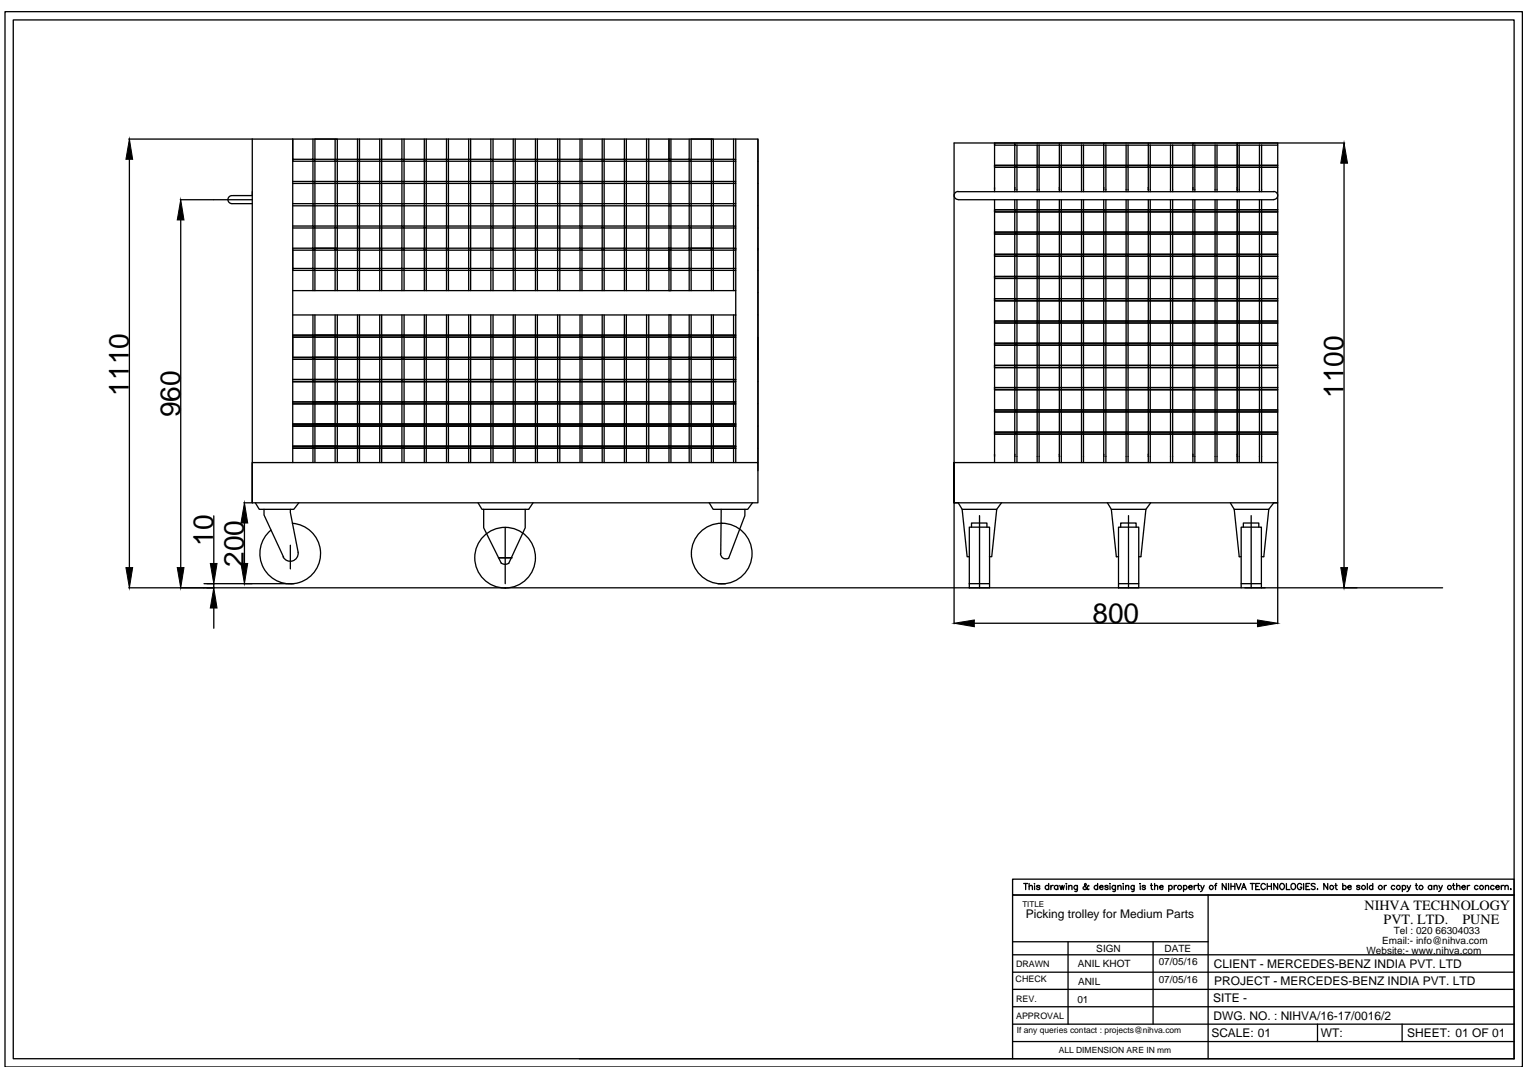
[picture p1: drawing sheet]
<svg xmlns="http://www.w3.org/2000/svg" width="297mm" height="210mm" viewBox="0 0 297 210" stroke-linecap="round" stroke-linejoin="round" font-family="sans-serif">
<!-- layer: 0 -->
<g fill="none" stroke="#000" stroke-width=".25">
<path d="M1 2.3h295.3v205.5h-295.3zM2.6 3.9h292.1v202.2h-292.1zM25.1 27.1h24M25.2 31v79.5M35.1 38.9h6.5M41.6 38.9h7.5M49.1 37.3v.8h-3.9a.78 .78 0 0 0-.8 .8 .78 .78 0 0 0 .7 .8h4M57 31v.4h4.3v-4.3h3.9v4.3h-3.9v4.3h-4.3M60.9 27.1v3.9h-3.9v-3.9v63M65.2 27.1h.5v4.3h-.5v4.3h-3.9v4.4h-4.3M69.6 27.1v3.9h-8.7v4.3h-3.9M70 27.1v4.3h-4.3v4.3h-.5v4.4h-3.9v4.3h-4.3"/>
<path d="M73.9 27.1v4.3h-3.9v4.3h-4.3v4.4h-.5v4.3h-3.9v4.3h-4.3M74.3 27.1v4.3h-.4v4.3h-3.9v4.4h-4.3v4.3h-.5v4.3h-3.9M78.2 27.1v3.9h-8.6v4.3h-8.7v4.4h-3.9M78.7 27.1v4.3h-4.4v4.3h-.4v4.4h-3.9v4.3h-4.3v4.3h-.5M82.6 27.1v4.3h-3.9v4.3h-4.4v4.4h-.4v4.3h-3.9v4.3h-4.3M83 27.1v4.3h-.4v4.3h-3.9v4.4h-4.4v4.3h-.4v4.3h-3.9M86.9 27.1v3.9h-8.7v4.3h-8.6v4.4h-8.7v4.3h-3.9M87.3 27.1v4.3h-4.3v4.3h-.4v4.4h-3.9v4.3h-4.4v4.3h-.4M91.2 27.1v4.3h-3.9v4.3h-4.3v4.4h-.4v4.3h-3.9v4.3h-4.4M91.6 27.1v4.3h-.4v4.3h-3.9v4.4h-4.3v4.3h-.4v4.3h-3.9M95.5 27.1v3.9h-8.6v4.3h-8.7v4.4h-8.6v4.3h-8.7v4.3h-3.9v4h3.9v-4M96 27.1v4.3h-4.4v4.3h-.4v4.4h-3.9v4.3h-4.3v4.3h-.4"/>
<path d="M99.9 27.1v4.3h-3.9v4.3h-4.4v4.4h-.4v4.3h-3.9v4.3h-4.3M100.3 27.1v4.3h-.4v4.3h-3.9v4.4h-4.4v4.3h-.4v4.3h-3.9M104.2 27.1v3.9h-8.7v4.3h-8.6v4.4h-8.7v4.3h-8.6v4.3h-4.4M104.6 27.1v4.3h-4.3v4.3h-.4v4.4h-3.9v4.3h-4.4v4.3h-.4M108.5 27.1v4.3h-3.9v4.3h-4.3v4.4h-.4v4.3h-3.9v4.3h-4.4M109 27.1v4.3h-.5v4.3h-3.9v4.4h-4.3v4.3h-.4v4.3h-3.9M112.9 27.1v3.9h-8.7v4.3h-8.7v4.4h-8.6v4.3h-8.7v4.3h-4.3M113.3 27.1v4.3h-4.3v4.3h-.5v4.4h-3.9v4.3h-4.3v4.3h-.4M117.2 27.1v4.3h-3.9v4.3h-4.3v4.4h-.5v4.3h-3.9v4.3h-4.3M117.6 27.1v4.3h-.4v4.3h-3.9v4.4h-4.3v4.3h-.5v4.3h-3.9M121.5 27.1v3.9h-8.6v4.3h-8.7v4.4h-8.7v4.3h-8.6v4.3h-4.3M121.9 27.1v4.3h-4.3v4.3h-.4v4.4h-3.9v4.3h-4.3v4.3h-.5"/>
<path d="M125.9 27.1v4.3h-4v4.3h-4.3v4.4h-.4v4.3h-3.9v4.3h-4.3M126.3 27.1v4.3h-.4v4.3h-4v4.4h-4.3v4.3h-.4v4.3h-3.9M130.2 35.7v4h-8.7v4.3h-8.6v4.3h-4.4M130.2 31v.4h4.3v-4.3h4v4.3h-4v4.3h-4.3M130.6 27.1v4.3h-4.3v4.3h-.4v4.4h-4v4.3h-4.3v4.3h-.4M130.6 31h-.4v4.3h-8.7v4.4h-8.6v4.3h-8.7v4.3h-4.3M130.6 31.4v4.3h-4.3v4.4h-.4v4.3h-4v4.3h-4.3M130.6 35.3h-.4v.4M130.6 35.7v4.4h-4.3v4.3h-.4v4.3h-4M130.6 39.7h-.4v.4M134.2 27.1v3.9h-4v-3.9v3.9h-8.7v4.3h-8.6v4.4h-8.7v4.3h-8.7v4.3h-4.3M138.5 27.1h.4v4.3h-.4v4.3h-4v4.4h-4.3"/>
<path d="M142.8 27.1v3.9h-8.6v4.3h-4M143.2 31.4v4.3h-4.3v4.4h-.4v4.3h-4v4.3h-4.3v-.4h.4v4.3h-4.3v4h-.4M143.2 27.1v4.3h-4.3v4.3h-.4v4.4h-4v4.3h-4.3M143.2 31h-.4v4.3h-8.6v4.4h-4M143.2 35.3h-.4v4.4h-8.6v4.3h-4M143.2 35.7v4.4h-4.3v4.3h-.4v4.3h-4M143.2 39.7h-.4v4.3h-8.6v4.3h-4M147.5 27.1v42.9M186.5 37.3a.78 .78 0 0 0-.8 .8 .78 .78 0 0 0 .8 .7M186.5 37.3h61.4M186.5 38.9h61.4M193.6 27.8v9.5"/>
<path d="M193.6 38.9v51.2M197.5 27.8h8.7M197.5 32.6v-.4h-3.9v.4h4.4M197.5 38.9v1.9h-3.9M197.5 32.2h4.4M197.5 32.6v4.7M198 28.3h-4.4v-.5h3.9v4.4h-3.9M198 28.3v4.3h-4.4M198 32.2h-.5v.4M198 38.9v2.4h-4.4M198 28.3h50.7M198 32.6h50.7"/>
<path d="M198 32.6v4.7M201.9 28.3v4.3h-3.9M201.9 32.2h4.3M201.9 38.9v2.4h-3.9M202.3 28.3v4.3h-.4v4.7M202.3 38.9v2.4h-.4v4.3h-3.9M206.2 38.9v1.9h-4.3M206.6 28.3v4.3h-4.3v4.7M206.6 38.9v2.4h-4.3v4.3h-.4v4.3h-3.9M210.5 32.2h-4.3v5.1M210.5 28.3v4.3h-3.9v4.7M210.5 32.2h4.3"/>
<path d="M210.5 38.9v2.4h-3.9v4.3h-4.3v4.3h-.4v4.3h-3.9M210.9 28.3v4.3h-.4v4.7M210.9 38.9v2.4h-.4v4.3h-3.9v4.3h-4.3v4.3h-.4v4.4h-3.9M214.8 27.8h-8.6v4.4h-4.3M214.8 38.9v1.9h-4.3M215.3 28.3v4.3h-4.4v4.7M215.3 38.9v2.4h-4.4v4.3h-.4v4.3h-3.9v4.3h-4.3v4.4h-.4v4.3h-3.9M219.2 32.2h-4.4v5.1M219.2 28.3v4.3h-3.9v4.7M219.2 32.2h4.3M219.2 38.9v2.4h-3.9v4.3h-4.4v4.3h-.4v4.3h-3.9v4.4h-4.3v4.3h-.4v4.3h-3.9M219.6 28.3v4.3h-.4v4.7"/>
<path d="M219.6 38.9v2.4h-.4v4.3h-3.9v4.3h-4.4v4.3h-.4v4.4h-3.9v4.3h-4.3v4.3h-.4v4.4h-3.9M223.5 27.8h-8.7v4.4h-4.3M223.5 38.9v1.9h-4.3M223.9 28.3v4.3h-4.3v4.7M223.9 38.9v2.4h-4.3v4.3h-.4v4.3h-3.9v4.3h-4.4v4.4h-.4v4.3h-3.9v4.3h-4.3v4.4h-.4v4.3h-3.9M227.8 32.2h4.4v-4.4h8.6v9.5M227.8 32.2h-4.3v5.1M227.8 28.3v4.3h-3.9v4.7M227.8 32.2h4.4M227.8 38.9v2.4h-3.9v4.3h-4.3v4.3h-.4v4.3h-3.9v4.4h-4.4v4.3h-.4v4.3h-3.9v4.4h-4.3v4.3h-.4v4.3h-3.9M228.3 28.3v4.3h-.5v4.7M228.3 38.9v2.4h-.5v4.3h-3.9v4.3h-4.3v4.3h-.4v4.4h-3.9v4.3h-4.4v4.3h-.4v4.4h-3.9v4.3h-4.3v4.3h-.4v4.3h-3.9"/>
<path d="M232.2 27.8h-8.7v4.4h-4.3M232.2 38.9v1.9h-4.4M232.6 28.3v4.3h-4.3v4.7M232.6 38.9v2.4h-4.3v4.3h-.5v4.3h-3.9v4.3h-4.3v4.4h-.4v4.3h-3.9v4.3h-4.4v4.4h-.4v4.3h-3.9v4.3h-4.3v4.3h-.4v5.6M236.5 32.2h-4.3v5.1M236.5 28.3v4.3h-3.9v4.7M236.5 32.2h4.3M236.5 38.9v2.4h-3.9v4.3h-4.3v4.3h-.5v4.3h-3.9v4.4h-4.3v4.3h-.4v4.3h-3.9v4.4h-4.4v4.3h-.4v4.3h-3.9v4.3h-4.3v5.6M236.9 28.3v4.3h-.4v4.7M236.9 38.9v2.4h-.4v4.3h-3.9v4.3h-4.3v4.3h-.5v4.4h-3.9v4.3h-4.3v4.3h-.4v4.4h-3.9v4.3h-4.4v4.3h-.4v4.3h-3.9v5.6M241.2 28.3v4.3h-4.3v4.7M241.2 38.9v2.4h-4.3v4.3h-.4v4.3h-3.9v4.3h-4.3v4.4h-.5v4.3h-3.9v4.3h-4.3v4.4h-.4v4.3h-3.9v4.3h-4.4v4.3h-.4v5.6"/>
<path d="M245.2 28.3v4.3h-4v4.7M245.2 38.9v2.4h-4v4.3h-4.3v4.3h-.4v4.3h-3.9v4.4h-4.3v4.3h-.5v4.3h-3.9v4.4h-4.3v4.3h-.4v4.3h-3.9v4.3h-4.4v5.6M245.6 28.3v4.3h-.4v4.7M245.6 38.9v2.4h-.4v4.3h-4v4.3h-4.3v4.3h-.4v4.4h-3.9v4.3h-4.3v4.3h-.5v4.4h-3.9v4.3h-4.3v4.3h-.4v4.3h-3.9v5.6M245.6 32.6v4.7M247.9 37.3a.78 .78 0 0 1 .8 .8 .78 .78 0 0 1-.8 .7M248.7 27.8h-7.9v4.4h-4.3M248.7 32.2h-7.9v.4M248.8 27.8h12.9M261.6 31.8v78.7M35.2 42.8v67.7M61.3 48.3h-.4v.4"/>
<path d="M61.3 48.3v4.3h-4.3v-.3M61.3 48.3h3.9v4.3h-3.9v4h-.4M61.3 48.3h3.9M65.2 48.3h.5v4.3h-.5v4h-3.9M69.6 48.3v4h-8.7v4.3h-3.9M70 48.3h-.4v.4M70 48.3v4.3h-4.3v4h-.5M70 48.3h3.9M73.9 48.3v4.3h-3.9v4h-.4M74.3 48.3v4.3h-.4v4h-3.9M78.2 48.3v4h-8.6v4.3h-3.9M78.7 48.3h-.5v.4"/>
<path d="M78.7 48.3v4.3h-4.4v4h-.4M78.7 48.3h3.9M82.6 48.3v4.3h-3.9v4h-.5M83 48.3v4.3h-.4v4h-3.9M86.9 48.3v4h-8.7v4.3h-3.9M87.3 48.3h-.4v.4M87.3 48.3v4.3h-4.3v4h-.4M87.3 48.3h3.9M91.2 48.3v4.3h-3.9v4h-.4M91.6 48.3v4.3h-.4v4h-3.9M95.5 48.3v4h-8.6v4.3h-3.9M96 48.3h-.5v.4"/>
<path d="M96 48.3v4.3h-4.4v4h-.4M96 48.3h3.9M99.9 48.3v4.3h-3.9v4h-.5M100.3 48.3v4.3h-.4v4h-3.9M104.2 48.3v4h-8.7v4.3h-3.9M104.6 48.3h-.4v.4M104.6 48.3v4.3h-4.3v4h-.4M104.6 48.3h3.9M108.5 48.3v4.3h-3.9v4h-.4M109 48.3v4.3h-.5v4h-3.9M112.9 48.3v4h-8.7v4.3h-3.9M113.3 48.3h-.4v.4"/>
<path d="M113.3 48.3v4.3h-4.3v4h-.5M113.3 48.3h3.9M117.2 48.3v4.3h-3.9v4h-.4M117.6 48.3v4.3h-.4v4h-3.9M121.5 48.3v4h-8.6v4.3h-3.9M121.9 48.3h-.4v.4M121.9 48.3v4.3h-4.3v4h-.4M121.9 48.3h4M125.9 48.3v4.3h-4v4h-.4M126.3 48.3v4.3h-.4v4h-4M130.2 40.1v3.9h-8.7v4.3h-4.3M130.2 44.4v3.9h-4.3"/>
<path d="M130.2 48.3v4h-8.7v4.3h-3.9M130.2 48.3v4h4v-4M130.6 40.1v4.3h-4.3v4.3h-.4M130.6 44h-.4v.4M130.6 44.4v4.3h-4.3M130.6 52.3h-.4v4.3h-3.9M134.5 48.3h-.3v.4M134.5 48.3v4.3h-4.3v-.3M134.5 48.3h4v4.3h-4v4h-.3M134.5 48.3h4M138.5 48.3h.4v4.3h-.4v4h-4M142.8 48.3v4h-8.6v4.3h-4h.4v-4"/>
<path d="M142.8 48.7v-.4h.4v4.3h-4.3v4h-.4M143.2 40.1v4.3h-4.3v4.3h-.4M143.2 44h-.4v4.3h-4.3M143.2 44.4v4.3h-4.3M143.2 52.3h-.4v4.3h-3.9M143.2 52.6v4h-.4M143.2 56.6v4.7M197.5 41.3v-.5h-3.9v.5h4.4M197.5 41.3v3.9h-3.9M197.5 45.6v-.4h-3.9v.4h4.4M197.5 45.6v3.9h-3.9M197.5 49.9v-.4h-3.9v.4h4.4"/>
<path d="M197.5 49.9v3.9h-3.9M197.5 54.2v-.4h-3.9v.4h4.4M197.5 54.2v4h-3.9M197.5 58.6v-.4h-3.9v.4h4.4M197.5 58.6v3.9h-3.9M197.5 40.8h4.4M197.5 45.2h4.4M197.5 49.5h4.4M197.5 53.8h4.4M197.5 58.2h4.4M198 40.8h-.5v.5M198 41.3v4.3h-4.4"/>
<path d="M198 45.2h-.5v.4M198 45.6v4.3h-4.4M198 49.5h-.5v.4M198 49.9v4.3h-4.4M198 53.8h-.5v.4M198 54.2v4.4h-4.4M198 58.2h-.5v.4M198 58.6v4.3h-4.4M198 41.3h50.7M198 45.6h50.7M198 49.9h50.7M198 54.2h50.7"/>
<path d="M198 58.6h50.7M201.9 40.8h4.3M201.9 45.2h4.3M201.9 49.5h4.3M201.9 53.8h4.3M201.9 58.2h4.3M210.5 40.8h-4.3v4.4h-4.3M210.5 40.8h4.3M210.5 45.2h-4.3v4.3h-4.3M210.5 45.2h4.3M210.5 49.5h-4.3v4.3h-4.3M210.5 49.5h4.3"/>
<path d="M210.5 53.8h-4.3v4.4h-4.3M210.5 53.8h4.3M210.5 58.2h-4.3v4.3h-4.3M210.5 58.2h4.3M219.2 40.8h-4.4v4.4h-4.3M219.2 40.8h4.3M219.2 45.2h-4.4v4.3h-4.3M219.2 45.2h4.3M219.2 49.5h-4.4v4.3h-4.3M219.2 49.5h4.3M219.2 53.8h-4.4v4.4h-4.3M219.2 53.8h4.3"/>
<path d="M219.2 58.2h-4.4v4.3h-4.3M219.2 58.2h4.3M227.8 40.8h-4.3v4.4h-4.3M227.8 40.8h4.4M227.8 45.2h-4.3v4.3h-4.3M227.8 45.2h4.4M227.8 49.5h-4.3v4.3h-4.3M227.8 49.5h4.4M227.8 53.8h-4.3v4.4h-4.3M227.8 53.8h4.4M227.8 58.2h-4.3v4.3h-4.3M227.8 58.2h4.4"/>
<path d="M236.5 40.8h-4.3v4.4h-4.4M236.5 40.8h4.3v-1.9v51.2M236.5 40.8h4.3M236.5 45.2h-4.3v4.3h-4.4M236.5 45.2h4.3M236.5 49.5h-4.3v4.3h-4.4M236.5 49.5h4.3M236.5 53.8h-4.3v4.4h-4.4M236.5 53.8h4.3M236.5 58.2h-4.3v4.3h-4.4M236.5 58.2h4.3M245.6 41.3v4.3h-.4v4.3h-4v4.3h-4.3v4.4h-.4v4.3h-3.9v4.3h-4.3v4.4h-.5v4.3h-3.9v4.3h-4.3v4.3h-.4v5.6"/>
<path d="M245.6 45.6v4.3h-.4v4.3h-4v4.4h-4.3v4.3h-.4v4.3h-3.9v4.4h-4.3v4.3h-.5v4.3h-3.9v4.3h-4.3v5.6M245.6 49.9v4.3h-.4v4.4h-4v4.3h-4.3v4.3h-.4v4.4h-3.9v4.3h-4.3v4.3h-.5v4.3h-3.9v5.6M245.6 54.2v4.4h-.4v4.3h-4v4.3h-4.3v4.4h-.4v4.3h-3.9v4.3h-4.3v4.3h-.5v5.6M245.6 58.6v4.3h-.4v4.3h-4v4.4h-4.3v4.3h-.4v4.3h-3.9v4.3h-4.3v5.6M248.7 40.8h-7.9v4.4h-4.3M248.7 45.2h-7.9v4.3h-4.3M248.7 49.5h-7.9v4.3h-4.3M248.7 53.8h-7.9v4.4h-4.3M248.7 58.2h-7.9v4.3h-4.3M57 61.3h73.6v4.3h-4.3v4.4h-.4v4.3h-4v4.3h-4.3v4.4h-.4v4.3h-3.9v2.8M57 65.3v4.3M57 65.3h3.9"/>
<path d="M57 69.6h3.9M60.9 61.3v4h-3.9M61.3 61.3v4.3h-4.3h86.2v4.4h-4.3v4.3h-.4v4.3h-4v4.4h-4.3M61.3 65.3h-.4v4.3h-3.9M61.3 65.3h4.4M61.3 69.6h-.4v4.3h-3.9h3.9M61.3 69.6h4.4M61.3 73.9h-.4v4.4h-3.9h3.9M61.3 73.9h4.4M61.3 78.3h-.4v4.3h-3.9h3.9M61.3 78.3h4.4M61.3 65.3h3.9"/>
<path d="M61.3 69.6h3.9M61.3 73.9h3.9M61.3 78.3h3.9M65.2 61.3v4.3h-3.9v4.4h-4.3h86.2v4.3h-4.3v4.3h-.4v4.4h-4v4.3h-4.3M65.2 65.3h4.4M65.2 69.6h4.4M65.2 73.9h4.4M65.2 78.3h4.4M65.7 61.3v4.3h-.5v4.4h-3.9v4.3h-4.3h86.2v4.3h-4.3v4.4h-.4v4.3h-4v2.8M69.6 61.3v4h-4.4M70 61.3v4.3h-4.3v4.4h-.5v4.3h-3.9v4.3h-4.3h86.2v4.4h-4.3v4.3h-.4v2.8M73.9 65.3h-4.3v4.3h-4.4"/>
<path d="M73.9 61.3v4.3h-3.9v4.4h-4.3v4.3h-.5v4.3h-3.9v4.4h-4.3h86.2v4.3h-4.3v2.8M73.9 65.3h4.3M73.9 69.6h-4.3v4.3h-4.4M73.9 69.6h4.3M73.9 73.9h-4.3v4.4h-4.4M73.9 73.9h4.3M73.9 78.3h-4.3v4.3h-4.4M73.9 78.3h4.3M74.3 61.3v4.3h-.4v4.4h-3.9v4.3h-4.3v4.3h-.5v4.4h-3.9v4.3h-4.3h86.2v2.8M78.2 61.3v4h-4.3M78.7 61.3v4.3h-4.4v4.4h-.4v4.3h-3.9v4.3h-4.3v4.4h-.5v4.3h-3.9v2.8M82.6 65.3h-4.4v4.3h-4.3"/>
<path d="M82.6 61.3v4.3h-3.9v4.4h-4.4v4.3h-.4v4.3h-3.9v4.4h-4.3v4.3h-.5v2.8M82.6 65.3h4.3M82.6 69.6h-4.4v4.3h-4.3M82.6 69.6h4.3M82.6 73.9h-4.4v4.4h-4.3M82.6 73.9h4.3M82.6 78.3h-4.4v4.3h-4.3M82.6 78.3h4.3M83 61.3v4.3h-.4v4.4h-3.9v4.3h-4.4v4.3h-.4v4.4h-3.9v4.3h-4.3v2.8M86.9 61.3v4h-4.3M87.3 61.3v4.3h-4.3v4.4h-.4v4.3h-3.9v4.3h-4.4v4.4h-.4v4.3h-3.9v2.8M91.2 65.3h-4.3v4.3h-4.3"/>
<path d="M91.2 61.3v4.3h-3.9v4.4h-4.3v4.3h-.4v4.3h-3.9v4.4h-4.4v4.3h-.4v2.8M91.2 65.3h4.3M91.2 69.6h-4.3v4.3h-4.3M91.2 69.6h4.3M91.2 73.9h-4.3v4.4h-4.3M91.2 73.9h4.3M91.2 78.3h-4.3v4.3h-4.3M91.2 78.3h4.3M91.6 61.3v4.3h-.4v4.4h-3.9v4.3h-4.3v4.3h-.4v4.4h-3.9v4.3h-4.4v2.8M95.5 61.3v4h-4.3M96 61.3v4.3h-4.4v4.4h-.4v4.3h-3.9v4.3h-4.3v4.4h-.4v4.3h-3.9v2.8M99.9 65.3h-4.4v4.3h-4.3"/>
<path d="M99.9 61.3v4.3h-3.9v4.4h-4.4v4.3h-.4v4.3h-3.9v4.4h-4.3v4.3h-.4v2.8M99.9 65.3h4.3M99.9 69.6h-4.4v4.3h-4.3M99.9 69.6h4.3M99.9 73.9h-4.4v4.4h-4.3M99.9 73.9h4.3M99.9 78.3h-4.4v4.3h-4.3M99.9 78.3h4.3M100.3 61.3v4.3h-.4v4.4h-3.9v4.3h-4.4v4.3h-.4v4.4h-3.9v4.3h-4.3v2.8M104.2 61.3v4h-4.3M104.6 61.3v4.3h-4.3v4.4h-.4v4.3h-3.9v4.3h-4.4v4.4h-.4v4.3h-3.9v2.8M108.5 65.3h-4.3v4.3h-4.3"/>
<path d="M108.5 61.3v4.3h-3.9v4.4h-4.3v4.3h-.4v4.3h-3.9v4.4h-4.4v4.3h-.4v2.8M108.5 65.3h4.4M108.5 69.6h-4.3v4.3h-4.3M108.5 69.6h4.4M108.5 73.9h-4.3v4.4h-4.3M108.5 73.9h4.4M108.5 78.3h-4.3v4.3h-4.3M108.5 78.3h4.4M109 61.3v4.3h-.5v4.4h-3.9v4.3h-4.3v4.3h-.4v4.4h-3.9v4.3h-4.4v2.8M112.9 61.3v4h-4.4M113.3 61.3v4.3h-4.3v4.4h-.5v4.3h-3.9v4.3h-4.3v4.4h-.4v4.3h-3.9v2.8M117.2 65.3h-4.3v4.3h-4.4"/>
<path d="M117.2 61.3v4.3h-3.9v4.4h-4.3v4.3h-.5v4.3h-3.9v4.4h-4.3v4.3h-.4v2.8M117.2 65.3h4.3M117.2 69.6h-4.3v4.3h-4.4M117.2 69.6h4.3M117.2 73.9h-4.3v4.4h-4.4M117.2 73.9h4.3M117.2 78.3h-4.3v4.3h-4.4M117.2 78.3h4.3M117.6 61.3v4.3h-.4v4.4h-3.9v4.3h-4.3v4.3h-.5v4.4h-3.9v4.3h-4.3v2.8M121.5 61.3v4h-4.3M121.9 61.3v4.3h-4.3v4.4h-.4v4.3h-3.9v4.3h-4.3v4.4h-.5v4.3h-3.9v2.8M125.9 65.3h-4.4v4.3h-4.3"/>
<path d="M125.9 61.3v4.3h-4v4.4h-4.3v4.3h-.4v4.3h-3.9v4.4h-4.3v4.3h-.5v2.8M125.9 65.3h4.3M125.9 69.6h-4.4v4.3h-4.3M125.9 69.6h4.3M125.9 73.9h-4.4v4.4h-4.3M125.9 73.9h4.3M125.9 78.3h-4.4v4.3h-4.3M125.9 78.3h4.3M126.3 61.3v4.3h-.4v4.4h-4v4.3h-4.3v4.3h-.4v4.4h-3.9v4.3h-4.3v2.8M130.2 65.6v4h-4.3M130.2 70v3.9h-4.3M130.2 74.3v4h-4.3"/>
<path d="M130.2 78.6v4h-4.3M130.2 65.3h4M130.2 69.6h4M130.2 73.9h4M130.2 78.3h4M130.6 65.3h-.4v.3M130.6 65.6v4.4h-4.3v4.3h-.4v4.3h-4v4.4h-4.3v4.3h-.4v2.8M130.6 69.6h-.4v.4M130.6 70v4.3h-4.3v4.3h-.4v4.4h-4v4.3h-4.3v2.8M130.6 73.9h-.4v.4M130.6 74.3v4.3h-4.3v4.4h-.4v4.3h-4v2.8M130.6 78.3h-.4v.3"/>
<path d="M130.6 78.6v4.4h-4.3v4.3h-.4v2.8M134.2 61.3v4h-4M134.5 61.3v4.3h-4.3M138.5 65.3h-4.3v4.3h-4M138.5 61.3v4.3h-4v4.4h-4.3M138.5 65.3h4.3M138.5 69.6h-4.3v4.3h-4M138.5 69.6h4.3M138.5 73.9h-4.3v4.4h-4M138.5 73.9h4.3M138.5 78.3h-4.3v4.3h-4M138.5 78.3h4.3"/>
<path d="M138.9 61.3v4.3h-.4v4.4h-4v4.3h-4.3M142.8 61.3v4h-4.3M143.2 61.3h-13v4h-4.3M143.2 61.3v4.3h-4.3v4.4h-.4v4.3h-4v4.3h-4.3M143.2 65.3h-.4v4.3h-4.3M143.2 69.6h-.4v4.3h-4.3M143.2 73.9h-.4v4.4h-4.3M143.2 78.3h-.4v4.3h-4.3M147.5 65.6v26M197.5 62.9v-.4h-3.9v.4h4.4M197.5 62.9v3.9h-3.9M197.5 67.2v-.4h-3.9v.4h4.4"/>
<path d="M197.5 67.2v3.9h-3.9M197.5 71.6v-.5h-3.9v.5h4.4M197.5 71.6v3.9h-3.9M197.5 75.9v-.4h-3.9v.4h4.4M197.5 75.9v3.9h-3.9M197.5 62.5h4.4M197.5 66.8h4.4M197.5 71.1h4.4M197.5 75.5h4.4M197.5 79.8h4.4M198 62.5h-.5v.4M198 62.9v4.3h-4.4"/>
<path d="M198 66.8h-.5v.4M198 67.2v4.4h-4.4M198 71.1h-.5v.5M198 71.6v4.3h-4.4M198 75.5h-.5v.4M198 75.9v4.3h-4.4M198 79.8h-.5v.4M198 62.9h50.7M198 67.2h50.7M198 71.6h50.7M198 75.9h50.7M201.9 62.5h4.3"/>
<path d="M201.9 66.8h4.3M201.9 71.1h4.3M201.9 75.5h4.3M201.9 79.8h4.3M210.5 62.5h-4.3v4.3h-4.3M210.5 62.5h4.3M210.5 66.8h-4.3v4.3h-4.3M210.5 66.8h4.3M210.5 71.1h-4.3v4.4h-4.3M210.5 71.1h4.3M210.5 75.5h-4.3v4.3h-4.3M210.5 75.5h4.3"/>
<path d="M210.5 79.8h-4.3v4.3h-4.3M210.5 79.8h4.3M219.2 62.5h-4.4v4.3h-4.3M219.2 62.5h4.3M219.2 66.8h-4.4v4.3h-4.3M219.2 66.8h4.3M219.2 71.1h-4.4v4.4h-4.3M219.2 71.1h4.3M219.2 75.5h-4.4v4.3h-4.3M219.2 75.5h4.3M219.2 79.8h-4.4v4.3h-4.3M219.2 79.8h4.3"/>
<path d="M227.8 62.5h-4.3v4.3h-4.3M227.8 62.5h4.4M227.8 66.8h-4.3v4.3h-4.3M227.8 66.8h4.4M227.8 71.1h-4.3v4.4h-4.3M227.8 71.1h4.4M227.8 75.5h-4.3v4.3h-4.3M227.8 75.5h4.4M227.8 79.8h-4.3v4.3h-4.3M227.8 79.8h4.4M236.5 62.5h-4.3v4.3h-4.4M236.5 62.5h4.3"/>
<path d="M236.5 66.8h-4.3v4.3h-4.4M236.5 66.8h4.3M236.5 71.1h-4.3v4.4h-4.4M236.5 71.1h4.3M236.5 75.5h-4.3v4.3h-4.4M236.5 75.5h4.3M236.5 79.8h-4.3v4.3h-4.4M236.5 79.8h4.3M245.6 62.9v4.3h-.4v4.4h-4v4.3h-4.3v4.3h-.4v4.3h-3.9v5.6M245.6 67.2v4.4h-.4v4.3h-4v4.3h-4.3v4.3h-.4v5.6M245.6 71.6v4.3h-.4v4.3h-4v4.3h-4.3v5.6M245.6 75.9v4.3h-.4v4.3h-4v5.6"/>
<path d="M248.7 62.5h-7.9v4.3h-4.3M248.7 66.8h-7.9v4.3h-4.3M248.7 71.1h-7.9v4.4h-4.3M248.7 75.5h-7.9v4.3h-4.3M248.7 79.8h-7.9v4.3h-4.3M47.5 97.9h1.6M49.7 97.9l.8 1.3h6.7l1-1.3M51.4 99.2v1.1l3.8 8.2M56.5 99.2v.6l1.5 7.8M61.3 82.6h-.4v4.3h-3.9h3.9M61.3 82.6h4.4M61.3 86.9h-.4v3.2"/>
<path d="M61.3 86.9h4.4M61.3 82.6h3.9M61.3 86.9h3.9M65.2 82.6h4.4M65.2 86.9h4.4M73.9 82.6h-4.3v4.3h-4.4M73.9 82.6h4.3M73.9 86.9h-4.3v3.2M73.9 86.9h4.3M82.6 82.6h-4.4v4.3h-4.3M82.6 82.6h4.3M82.6 86.9h-4.4v3.2"/>
<path d="M82.6 86.9h4.3M91.2 82.6h-4.3v4.3h-4.3M91.2 82.6h4.3M91.2 86.9h-4.3v3.2M91.2 86.9h4.3M93 97.9l.8 1.3h9.1l.9-1.3M94.1 99.2v3.6l3.5 6.9M99.9 82.6h-4.4v4.3h-4.3M99.9 82.6h4.3M99.9 86.9h-4.4v3.2M99.9 86.9h4.3M102.2 99.2v3.6l-3.2 6.9"/>
<path d="M108.5 82.6h-4.3v4.3h-4.3M108.5 82.6h4.4M108.5 86.9h-4.3v3.2M108.5 86.9h4.4M117.2 82.6h-4.3v4.3h-4.4M117.2 82.6h4.3M117.2 86.9h-4.3v3.2M117.2 86.9h4.3M125.9 82.6h-4.4v4.3h-4.3M125.9 82.6h4.3M125.9 86.9h-4.4v3.2M125.9 86.9h4.3"/>
<path d="M130.2 83v3.9h-4.3M130.2 82.6h4M130.2 86.9h4M130.2 87.3v2.8M130.6 82.6h-.4v.4M130.6 83v4.3h-4.3v2.8M130.6 86.9h-.4v.4M130.6 87.3v2.8M138 97.9l.8 1.3h6.7l1-1.3M138.5 82.6h-4.3v4.3h-4M138.5 82.6h4.3M138.5 86.9h-4.3v3.2"/>
<path d="M138.5 86.9h4.3M140.4 99.2l-.1 8.6M143.2 82.6h-.4v4.3h-4.3M143.2 86.9h-.4v3.2M145 99.2v1.2l-3.2 8.3M147.5 90.1v-63h-98.4v70.8h98.4v-7.8h-98.4v7.8M185.7 98v23.4M187.3 99.2h6.7l-1 9.2h-.4M194.9 97.9l-.9 1.3M197.5 80.2v-.4h-3.9v.4h4.4M197.5 80.2v3.9h-3.9M197.5 84.5v-.4h-3.9v.4h4.4"/>
<path d="M197.5 84.5v5.6M197.5 84.1h4.4M198 80.2v4.3h-4.4M198 84.1h-.5v.4M198 84.5v5.6M198 80.2h50.7M198 84.5h50.7M201.9 84.1h4.3M210.5 84.1h-4.3v6M210.5 84.1h4.3M215.6 97.9l.7 1.3M219.2 84.1h-4.4v6"/>
<path d="M219.2 84.1h4.3M224 97.9l-.9 1.3M227.8 84.1h-4.3v6M227.8 84.1h4.4M236.5 84.1h-4.3v6M236.5 84.1h4.3M239.5 97.9l.7 1.3M245.6 80.2v4.3h-.4v5.6M245.6 84.5v5.6M248.7 90.1v-62.3h-63v70.1v-7.8h63v7.8h-63h.8l.8 1.3 1 9.2h.4M248.7 84.1h-7.9v.4M248.7 97.9h-.8l-.9 1.3"/>
<path d="M248.7 98v23.4M25.1 114.5h255.7M39.7 113.7h17.5M41.6 100.4v9.3M41.6 113.7v.8M41.6 118.4v3.9M47.6 101.8v7.9M56.5 106.2v4.6M56.9 101.9a5.9 5.9 0 0 1 5.2 7.9 5.9 5.9 0 0 1-9 2.8 5.9 5.9 0 0 1-.4-9.4M58 107.6a1.55 1.55 0 0 1-1.1 1.6 1.55 1.55 0 0 1-1.8-.8M97 108.6h2.7M97.6 109.6a1.29 1.29 0 0 0 1.4 .1"/>
<path d="M98.3 102.7v11M98.3 114.5h.1M139.8 113.7h1.4M140.3 107.8a1.04 1.04 0 0 0 1.5 .9M188.6 113.7h4M188.7 114.5v-11.9h3.9v11.9M189.1 102.6v-.8h3v.8M190.7 100.4v14.1M217.7 102.6h4v11.9h-4zM217.7 108.4h-.4l-1-9.2h6.8l-1 9.2h-.4M217.7 113.7h4M218.1 102.6v-.8h3v.8"/>
<path d="M219.7 100.4v14.1M241.6 114.5v-11.9h3.9v11.9M241.6 108.4h-.4l-1-9.2h6.8l-1 9.2h-.5M241.6 113.7h3.9M242 102.6v-.8h3v.8M243.5 100.4v14.1M189.7 121.4h55.1M199.3 172h.7M199.6 172v1.2M200.3 172.6l.3-.2 .3 .1 .1 .7M200.3 172v1.2M201.3 172.1h.1"/>
<path d="M201.4 172.5v.7M202.4 172.6l-.2-.2-.4 .1v.2l.4 .1 .2 .2-.2 .2-.4-.2M204.1 172.6a.38 .38 0 0 0-.5-.1 .38 .38 0 0 0 0 .6 .38 .38 0 0 0 .5-.1M204.1 172v1.2M204.6 172.4v.8M205 172.4l-.3 .1-.1 .2M205.9 172.6a.38 .38 0 0 0-.5-.1 .38 .38 0 0 0 0 .6 .38 .38 0 0 0 .5-.1M205.9 172.4v.8M206.3 172.4l.2 .8 .3-.8 .2 .8 .2-.8M207.5 172.1h.1zM207.6 172.5v.7M208 172.6l.3-.2 .3 .1 .1 .7"/>
<path d="M208 172.4v.8M209.7 172.4v1.1l-.5 .1M209.7 172.6a.38 .38 0 0 0-.5-.1 .38 .38 0 0 0 0 .6 .38 .38 0 0 0 .5-.1M212 172.5h-.2a.63 .63 0 0 1-.9 .6v-.4l.6-.4-.2-.3-.2 .2 .1 .3 .3 .5 .3 .2 .2-.1M213.7 172.6a.38 .38 0 0 0-.6-.1 .38 .38 0 0 0 0 .6 .38 .38 0 0 0 .6-.1M213.7 172v1.2M214 172.7h.7a.34 .34 0 0 0-.3-.3 .34 .34 0 0 0-.4 .3l.3 .5 .4-.2M215.7 172.6l-.2-.2-.4 .1v.2l.4 .1 .2 .2-.2 .2-.4-.2M216 172.1h.1M216.1 172.5v.7M217.1 172.4v1.1l-.5 .1M217.1 172.6a.38 .38 0 0 0-.5-.1 .38 .38 0 0 0 0 .6 .38 .38 0 0 0 .5-.1"/>
<path d="M217.6 172.6l.3-.2 .2 .1 .1 .7M217.6 172.4v.8M218.6 172.1h.1M218.7 172.5v.7M219.1 172.6l.3-.2 .3 .1v.7M219.1 172.4v.8M220.8 172.4l-.1 1.1-.4 .1M220.8 172.6a.36 .36 0 0 0-.6-.1 .36 .36 0 0 0 0 .6 .36 .36 0 0 0 .6-.1M221.9 172.1h.1zM222 172.5v.7M223 172.6l-.3-.2-.3 .1v.2l.4 .1 .2 .2-.3 .2-.4-.2M223.9 172.4h.4"/>
<path d="M224.1 172v1l.1 .1 .2 .1M224.7 172.6l.3-.2 .3 .1v.7M224.7 172v1.2M225.7 172.7h.7a.34 .34 0 0 0-.3-.3 .34 .34 0 0 0-.4 .3l.3 .5 .4-.2M227.5 172.6a.38 .38 0 0 1 .6-.1 .38 .38 0 0 1 0 .6 .38 .38 0 0 1-.6-.1M227.5 172.4v1.2M228.6 172.4v.8M229 172.4l-.3 .1-.1 .2M230.4 172.6a.38 .38 0 0 1 .5-.1 .38 .38 0 0 1 0 .6 .38 .38 0 0 1-.5-.1M230.4 172.4v1.2M231.4 172.7h.7a.39 .39 0 0 0-.5-.3 .39 .39 0 0 0-.3 .4 .39 .39 0 0 0 .3 .4l.5-.2M232.5 172.4v.8"/>
<path d="M232.9 172.4l-.3 .1-.1 .2M233.1 172.4h.4M233.3 172v1l.2 .2M233.7 172.4l.4 .8 .3-.8M234.1 173.2l-.4 .4M235.2 174.3v31.8M236.4 172.4h.4M236.9 172l-.3 .1v.1v1M238.7 172v1.2l-.8-1.2v1.2M239.1 172v1.2M239.6 172v1.2M239.6 172.6h.8"/>
<path d="M240.4 172v1.2M240.7 172l.4 1.2 .5-1.2M241.7 173.2l.4-1.2 .5 1.2M241.9 172.8h.5M243.4 172h.8M243.8 172v1.2M244.4 172.6h.5M245.2 172h-.8v1.2h.8M246.3 172.3a.44 .44 0 0 0-.5-.3 .44 .44 0 0 0-.4 .5v.2a.43 .43 0 0 0 .4 .5 .43 .43 0 0 0 .5-.3M246.7 172.6h.8M246.7 172v1.2M247.5 172v1.2"/>
<path d="M248.7 172v1.2l-.8-1.2v1.2M249.2 172.2l.1-.1a.55 .55 0 0 1 .7 .5 .55 .55 0 0 1-.7 .5l-.2-.4zM250.4 172v1.2h.7M251.5 172.1l.1-.1a.56 .56 0 0 1 .6 .7 .56 .56 0 0 1-.7 .4l-.2-.4v-.4zM253.4 172.3a.44 .44 0 0 0-.5-.3 .44 .44 0 0 0-.4 .5v.2a.43 .43 0 0 0 .4 .5 .43 .43 0 0 0 .5-.5h-.3M253.7 172v1.2M254.2 172.6h.5M254.9 172h-.7v1.2h.7M256 172.2l-.3-.2-.5 .2 .1 .2 .5 .2 .2 .3v.1l-.3 .2-.5-.2M256.5 173.1h.1M258.4 172v1.2l-.7-1.2v1.2M259.8 172.4h.5"/>
<path d="M260 172v1l.3 .2M261.4 172.6a.38 .38 0 0 1 .5-.1 .38 .38 0 0 1 0 .6 .38 .38 0 0 1-.5-.1M261.4 172v1.2M262.3 172.7h.7a.34 .34 0 0 0-.3-.3 .34 .34 0 0 0-.4 .3l.3 .5 .4-.2M264.7 172.6l-.2-.2-.4 .1v.2l.4 .1 .2 .2-.2 .2-.4-.2M266.1 172v1.2M267.2 172.6a.38 .38 0 0 0-.6-.1 .38 .38 0 0 0 0 .6 .38 .38 0 0 0 .6-.1M267.2 172v1.2M269.5 172.4v.8M269.9 172.4l-.3 .1-.1 .2M271.5 172.6a.38 .38 0 0 0-.6-.1 .38 .38 0 0 0 0 .6 .38 .38 0 0 0 .6-.1M273 172.6a.38 .38 0 0 1 .5-.1 .38 .38 0 0 1 0 .6 .38 .38 0 0 1-.5-.1"/>
<path d="M273 172.4v1.2M273.9 172.4l.3 .8 .4-.8M274.2 173.2l-.3 .4M275.5 172.4h.4M275.7 172v1l.3 .2M278.7 172.6a.38 .38 0 0 0-.6-.1 .38 .38 0 0 0 0 .6 .38 .38 0 0 0 .6-.1M278.7 172.4v.8M279.1 172.6l.3-.2 .3 .1v.7M279.1 172.4v.8M280.1 172.4l.3 .8 .4-.8M280.4 173.2l-.4 .4M282.7 172.4h.5"/>
<path d="M282.9 172v1l.3 .2M283.5 172.6l.3-.2 .3 .1 .1 .7M283.5 172v1.2M284.6 172.7h.6a.39 .39 0 0 0-.4-.3 .39 .39 0 0 0-.3 .4 .39 .39 0 0 0 .4 .4l.3-.2M285.6 172.4v.8M286.1 172.4l-.3 .1-.2 .2M287.7 172.6a.38 .38 0 0 0-.6-.1 .38 .38 0 0 0 0 .6 .38 .38 0 0 0 .6-.1M289.1 172.6l.3-.2 .3 .1 .1 .7M289.1 172.4v.8M290.8 172.6a.38 .38 0 0 0-.5-.1 .38 .38 0 0 0 0 .6 .38 .38 0 0 0 .5-.1M291.2 172.7h.6a.39 .39 0 0 0-.4-.3 .39 .39 0 0 0-.3 .4 .39 .39 0 0 0 .3 .4l.4-.2M292.2 172.4v.8"/>
<path d="M292.7 172.4l-.3 .1-.2 .2M292.9 172.6l.3-.2 .3 .1 .1 .7M292.9 172.4v.8M294 173.1h.1zM197.1 196h97.6M197.1 192.6h97.6M197.1 189.3h97.6M197.1 185.9h97.6M197.1 183.4h38.1M197.1 199.4h97.6M207.9 183.4v16M224.5 183.4v16"/>
<path d="M256.5 199.4v3.4M272.9 199.4v3.4M112.7 206.1h182M197.1 206.1v-31.8h97.6h-97.6v-3.1h97.6v34.9M197.1 202.8h97.6"/>
<circle cx="98.3" cy="108.6" r="5.9"/>
<circle cx="140.5" cy="107.8" r="5.9"/>
<circle cx="229.6" cy="172.8" r=".39"/>
<circle cx="235.8" cy="172.8" r=".4"/>
<circle cx="259.2" cy="172.8" r=".39"/>
<circle cx="265.4" cy="172.8" r=".4"/>
<circle cx="268.7" cy="172.8" r=".39"/>
<circle cx="272.2" cy="172.8" r=".39"/>
<circle cx="276.6" cy="172.8" r=".39"/>
<circle cx="282.1" cy="172.8" r=".4"/>
<circle cx="288.4" cy="172.8" r=".39"/>
</g>
<path d="M25.2 27.1l.6 3.9h-1.3zM261.6 27.8l.7 4h-1.3zM35.2 38.9l.6 3.9h-1.3zM24.5 110.5h1.3l-.6 4zM34.5 110.5h1.3l-.6 4zM41.6 114.5l.6 3.9h-1.3zM40.9 109.7h1.3l-.6 4zM47.6 97.9l.6 3.9h-1.3zM46.9 109.7h1.3l-.6 4zM261 110.5h1.3l-.7 4zM185.7 121.4l4-.7v1.3zM244.8 120.7l3.9 .7-3.9 .6z" fill="#000" stroke="#000" stroke-width=".19"/>
<g font-size="5.5">
<text x="25.1" y="77" transform="rotate(-90 25.1 77)">1110</text>
<text x="261.5" y="77.5" transform="rotate(-90 261.5 77.5)">1100</text>
<text x="35.1" y="81.2" transform="rotate(-90 35.1 81.2)">960</text>
<text x="41.5" y="106.3" transform="rotate(-90 41.5 106.3)">10</text>
<text x="47.5" y="110.3" transform="rotate(-90 47.5 110.3)">200</text>
<text x="212.6" y="121.2">800</text>
</g>
<g font-size="2.8">
<text x="265.6" y="177.1">NIHVA TECHNOLOGY</text>
<text x="269.3" y="180">PVT. LTD.</text>
<text x="284.7" y="180">PUNE</text>
</g>
<g font-size="2.3">
<text x="199.7" y="178.7">Picking trolley for Medium Parts</text>
<text x="236.3" y="188.5">CLIENT - MERCEDES-BENZ INDIA PVT. LTD</text>
<text x="236.3" y="191.8">PROJECT - MERCEDES-BENZ INDIA PVT. LTD</text>
<text x="236.1" y="195.2">SITE -</text>
<text x="235.8" y="201.9">SCALE: 01</text>
<text x="236.2" y="198.5">DWG. NO. : NIHVA/16-17/0016/2</text>
<text x="257.1" y="201.9">WT:</text>
<text x="273.9" y="201.9">SHEET: 01 OF 01</text>
</g>
<g font-size="1.9">
<text x="213.4" y="185.4">SIGN</text>
<text x="226.7" y="185.4">DATE</text>
<text x="266" y="185.7">Website:- www.nihva.com</text>
<text x="269" y="183.8">Email:- info@nihva.com</text>
<text x="271.3" y="181.9">Tel : 020 66304033</text>
<text x="209.8" y="188.4">ANIL KHOT</text>
<text x="209.8" y="191.8">ANIL</text>
<text x="225.6" y="187.9">07/05/16</text>
<text x="225.6" y="191.3">07/05/16</text>
<text x="209.7" y="195.2">01</text>
</g>
<g font-size="1.7">
<text x="197.7" y="191.3">CHECK</text>
<text x="197.8" y="188.3">DRAWN</text>
<text x="197.8" y="195.1">REV.</text>
<text x="197.8" y="198.4">APPROVAL</text>
<text x="197.9" y="201.1">If any queries contact : projects@nihva.com</text>
<text x="206.1" y="205">ALL DIMENSION ARE IN mm</text>
</g>
<text font-size="1.6" x="199" y="176.6">TITLE</text>
</svg>
